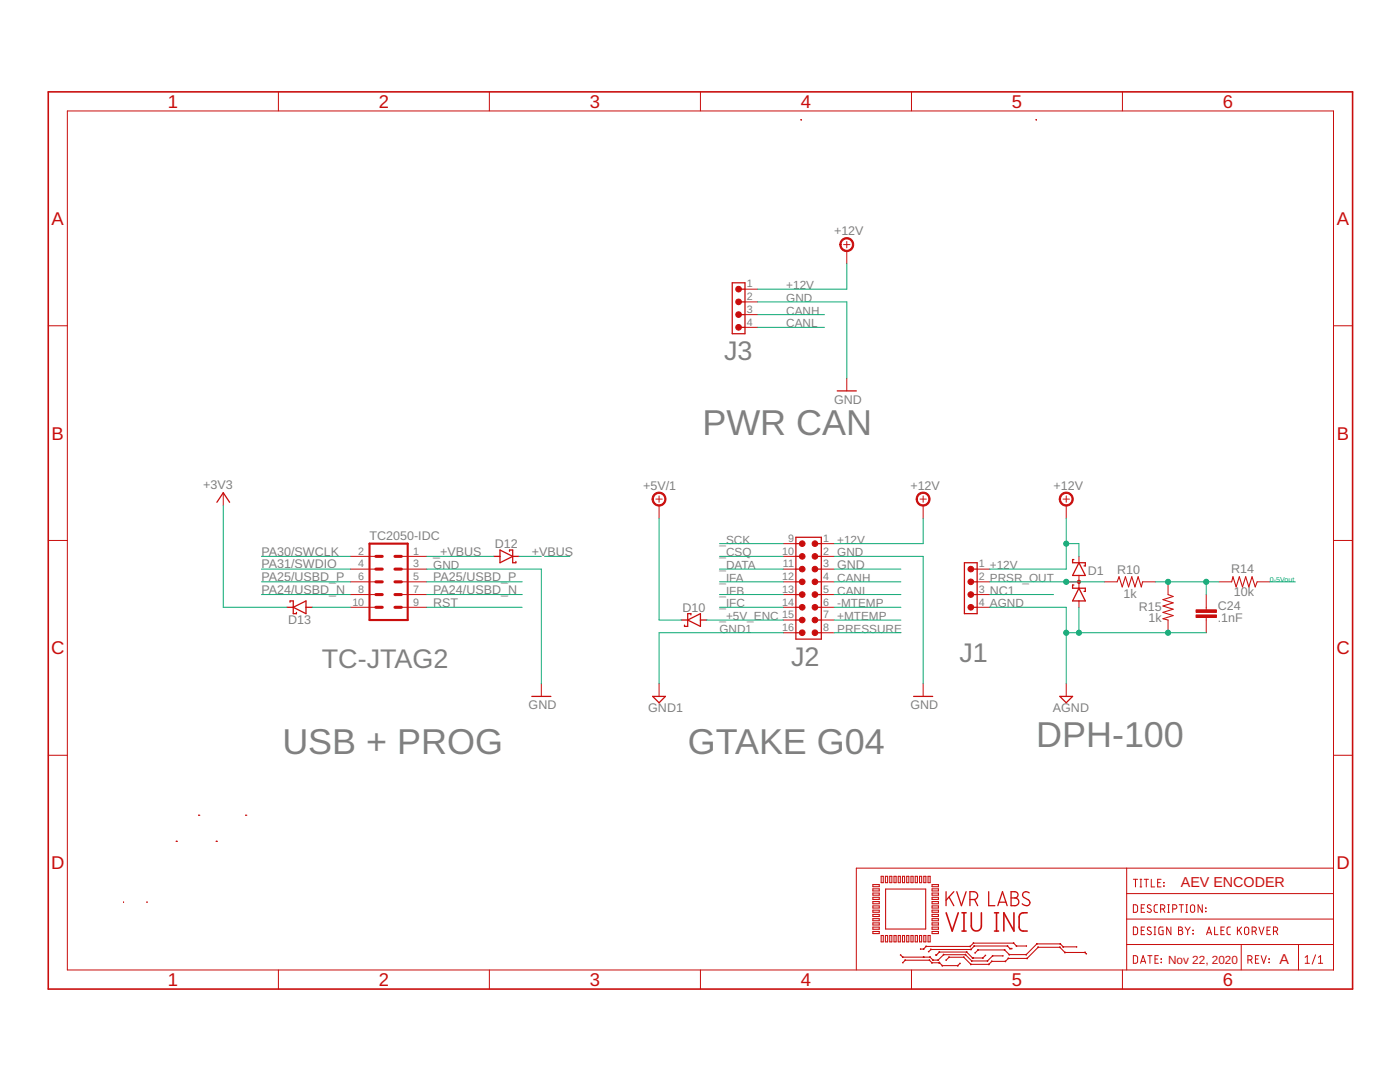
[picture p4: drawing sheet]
<svg xmlns="http://www.w3.org/2000/svg" width="279mm" height="216mm" viewBox="0 0 279 216" stroke-linecap="round" stroke-linejoin="round" font-family="sans-serif">
<path d="M73.7 108.5h7.7v15.2h-7.7z" fill="none" stroke="#c90d0c" stroke-width=".42"/>
<path d="M75 116.1h1.3M75 113.6h1.3M75 111h1.3M75 118.6h1.3M78.8 116.1h1.3M78.8 113.6h1.3M78.8 111h1.3M78.8 118.6h1.3M75 121.2h1.3M78.8 121.2h1.3" fill="none" stroke="#c90d0c" stroke-width=".61"/>
<g fill="none" stroke="#c90d0c" stroke-width=".2">
<path d="M55.6 18.3v3.8M97.7 18.3v3.8M139.8 18.3v3.8M181.9 18.3v3.8M224 18.3v3.8M13.4 22.1h252.7v171.4h-252.7zM148.7 57.7h2.5M168.4 48.8h1.2M169 48.2v1.2M169 50.1v2.5M9.6 65h3.8M148.7 60.2h2.5"/>
<path d="M148.7 62.8h2.5M148.7 65.3h2.5M169 75.5v2.5M266.1 65h3.8M44.6 98.3v2.6M130.9 99.6h1.3M131.5 99v1.2M183.6 99.6h1.3M184.2 99v1.2M212.2 99.6h1.2M212.8 99v1.2M9.6 107.8h3.8"/>
<path d="M69.9 111h5.1M69.9 113.6h5.1M69.9 116.1h5.1M69.9 118.6h5.1M80.1 111h5.1M80.1 113.6h5.1M80.1 116.1h5.1M80.1 118.6h5.1M131.5 100.9v2.5M156.3 111h2.5M156.3 113.6h2.5M156.3 116.1h2.5"/>
<path d="M156.3 118.6h2.5M156.3 108.5h2.5M163.9 111h2.6M163.9 113.6h2.6M163.9 116.1h2.6M163.9 118.6h2.6M163.9 108.5h2.6M184.2 100.9v2.5M195 113.6h2.5M195 116.1h2.5M195 118.6h2.5M212.8 116.1h2.5"/>
<path d="M212.8 100.9v2.5M215.3 111v1.3M215.3 114.8v2.6M215.3 119.9v1.3M220.4 116.1h2.5M228 116.1h2.6M233.1 116.1v2.5M240.7 118.6v3.1M243.3 116.1h2.5M250.9 116.1h2.5M266.1 107.8h3.8M69.9 121.2h5.1"/>
<path d="M80.1 121.2h5.1M108 136.4v2.6M131.5 136.4v2.6M156.3 121.2h2.5M156.3 123.7h2.5M156.3 126.3h2.5M163.9 121.2h2.6M163.9 123.7h2.6M163.9 126.3h2.6M184.2 136.4v2.6M195 121.2h2.5M212.8 136.4v2.6"/>
<path d="M233.1 123.7v2.6M240.7 123.2v3.1M9.6 150.7h3.8M266.1 150.7h3.8M224.9 173.2v20.3M224.9 178.3h41.2M226.2 175.5h.8M226.6 175.5v1.5M227.5 175.5h.4M227.5 177h.4M227.7 175.5v1.5M228.3 175.5h.9"/>
<path d="M228.8 175.5v1.5M229.8 175.5v1.5h.6M231 176.1h.5M231.7 175.5h-.7v1.5h.7M232.2 176.1l.1 .1zM232.2 176.8h.1zM266.1 173.2h-95.2v20.3M55.6 193.5v3.9M97.7 193.5v3.9M139.8 193.5v3.9M181.9 193.5v3.9M224 193.5v3.9"/>
<path d="M224.9 188.5h41.2M224.9 183.4h41.2M226.2 190.7h.6l.2 .2v1.1l-.2 .2h-.6zM226.2 185h.6l.2 .2v1l-.2 .3h-.6zM226.2 180.5l.6 .1 .2 .2v1l-.2 .2-.6 .1zM227.6 192.2l.5-1.5 .5 1.5M227.8 191.8h.7M227.8 185.7h.5M227.8 181.2h.5M228.4 185h-.6v1.5h.6M228.4 180.5h-.6v1.6h.6M229.1 190.7h.8"/>
<path d="M229.5 190.7v1.5M229.7 185.1a.4 .4 0 0 0-.5-.1 .4 .4 0 0 0-.2 .5l.6 .4a.41 .41 0 0 1 0 .6 .41 .41 0 0 1-.7-.2M229.7 180.7a.4 .4 0 0 0-.5-.1 .4 .4 0 0 0-.2 .5l.6 .3a.41 .41 0 0 1 0 .7 .41 .41 0 0 1-.7-.3M230.3 185h.4M230.3 186.5h.4M230.5 185v1.5M230.5 191.4h.5M231 180.5l-.5 .1-.2 .3 .1 .9 .1 .2 .5 .1M231.2 190.7h-.7v1.5h.7M231.6 181.4h.5a.42 .42 0 0 0 .4-.4 .42 .42 0 0 0-.4-.5h-.5v1.6M231.7 191.3l.1 .1zM231.7 192l.1 .1z"/>
<path d="M232.1 185h-.6l-.2 .2v1l.2 .3h.6v-.8h-.2M232.1 181.4l.4 .7M233 180.5h.4M233 182.1h.4M233.2 180.5v1.6M233.7 185v1.5l-.9-1.5v1.5M234 181.4h.5a.42 .42 0 0 0 .4-.4 .42 .42 0 0 0-.4-.5h-.5v1.6M235.2 185l.7 .1v.4l-.3 .2a.42 .42 0 0 1 .5 .4 .42 .42 0 0 1-.5 .4h-.4zM235.2 185.7h.4M235.3 180.5h.9M235.8 180.5v1.6M236.5 185l.5 .7"/>
<path d="M236.7 180.5h.3M236.7 182.1h.3M236.8 180.5v1.6M237 185.7v.8M237.5 185l-.5 .7M237.7 180.7l.3-.2 .3 .2 .1 .9a.42 .42 0 0 1-.4 .5 .42 .42 0 0 1-.4-.5zM238.1 185.6v.1zM238.1 186.3v.1zM239.9 180.5v1.6l-.8-1.6v1.6M240.6 181.2l.1 .1zM240.6 181.8l.1 .1zM240.8 186.5l.5-1.5 .5 1.5"/>
<path d="M240.9 186.1h.8M242.4 185v1.5h.7M243.7 185.7h.5M244.3 185h-.6v1.5h.6M245.6 185h-.5l-.2 .3v1l.2 .2h.5M247 185v1.5M247.3 185.6l.5 .9M247.7 188.5v5M247.8 185l-.8 .9M248.5 185.1l.3-.1 .3 .1 .1 1a.42 .42 0 0 1-.4 .4 .42 .42 0 0 1-.4-.4zM249 191.5h.5a.42 .42 0 0 0 .4-.4 .42 .42 0 0 0-.4-.4h-.5v1.5M249.6 191.5l.3 .7"/>
<path d="M249.9 185.8h.4a.42 .42 0 0 0 .4-.4 .42 .42 0 0 0-.4-.4h-.4v1.5M250.4 185.8l.3 .7M250.5 191.4h.6M251.2 190.7h-.7v1.5h.7M251.2 185l.6 1.5 .5-1.5M251.7 190.7l.5 1.5 .5-1.5M252.9 185.7h.5M253.2 191.3l.1 .1zM253.2 192l.1 .1zM253.5 185h-.6v1.5h.6M254.1 185.8h.5a.42 .42 0 0 0 .4-.4 .42 .42 0 0 0-.4-.4h-.5v1.5M254.7 185.8l.3 .7"/>
<path d="M259.1 188.5v5M260.5 192.2h.8M260.5 191l.4-.3v1.5M262.6 190.5l-.7 1.9M263.1 192.2h.9M263.1 191l.4-.3v1.5"/>
</g>
<g fill="none" stroke="#c90d0c" stroke-width=".25">
<path d="M146.1 56.4h2.6v10.2h-2.6zM147.4 57.7h1.3M147.4 60.2h1.3M147.4 62.8h1.3M147.4 65.3h1.3M167.1 78h3.8M43.3 100.2l1.3-1.9 1.2 1.9M98.5 111h1.3M99.8 109.7l2.5 1.3-2.5 1.3zM101.7 110v-.3h.6v2.6h.7v-.3M102.3 111h1.3M158.8 113.6h1.3"/>
<path d="M158.8 116.1h1.3M158.8 118.6h1.3M158.8 107.2h5.1v20.3h-5.1zM158.8 108.5h1.3M158.8 111h1.3M162.6 113.6h1.3M162.6 116.1h1.3M162.6 118.6h1.3M162.6 108.5h1.3M162.6 111h1.3M192.5 112.3h2.5v10.1h-2.5zM193.7 113.6h1.3"/>
<path d="M193.7 116.1h1.3M193.7 118.6h1.3M214.3 111.7h-.2v.6h2.5v.6h-.3M214.3 116.7h-.2v.7h2.5v.6h-.3M215.3 117.4l1.3 2.5h-2.5zM215.3 112.3l1.3 2.5h-2.5zM57.3 121.2h1.2M57.9 120.2v-.3h.6v2.5h.7v-.2M58.5 121.2l2.6-1.3v2.5zM61.1 121.2h1.2M106.1 139h3.8M130.3 139h2.5l-1.3 1.2z"/>
<path d="M136 123.7h1.2M137.2 123.7l2.6-1.3v2.6zM137.9 122.7v-.3h-.7v2.6h-.6v-.3M139.8 123.7h1.3M158.8 121.2h1.3M158.8 123.7h1.3M158.8 126.3h1.3M162.6 121.2h1.3M162.6 123.7h1.3M162.6 126.3h1.3M182.3 139h3.8M193.7 121.2h1.3"/>
<path d="M211.5 139h2.6l-1.3 1.2zM188.8 177.9v2.8M189.4 179l1 1.7M190.4 177.9l-1.6 1.7M190.9 177.9l1 2.8 .9-2.8M193.6 179.5a1.36 1.36 0 0 0 1.3-.3 .78 .78 0 0 0 .1-.8 .78 .78 0 0 0-.6-.5h-.8v2.8M194.5 179.5l.6 1.2M197.3 177.9v2.8h1.2M201.8 177.9h.7a.62 .62 0 0 1 .7 .7 .62 .62 0 0 1-.7 .6 .77 .77 0 0 1 .8 .7 .77 .77 0 0 1-.8 .8h-.7zM201.8 179.2h.7M205.4 178.2a.7 .7 0 0 0-1-.2 .7 .7 0 0 0 0 1.1l.8 .5a.67 .67 0 0 1 .2 .9 .67 .67 0 0 1-1 .1l-.4-.3M199.1 180.7l1-2.8 .9 2.8"/>
<path d="M199.4 180h1.4"/>
</g>
<g fill="#c90d0c" stroke="#c90d0c" stroke-width=".2">
<path d="M183.2 98.6a1.4 1.4 0 0 1 2.2 .2 1.4 1.4 0 0 1-.8 2.1 1.4 1.4 0 0 1-1.8-1.3h.3a1.14 1.14 0 0 1 1.7-.9 1.14 1.14 0 0 1 .1 1.9 1.14 1.14 0 0 1-1.8-.7v-.3h-.3z" fill-rule="evenodd"/>
<path d="M211.8 98.6a1.4 1.4 0 0 1 2.2 .3 1.4 1.4 0 0 1-.8 2 1.4 1.4 0 0 1-1.8-1.3h.2a1.15 1.15 0 0 1 1.7-1.1 1.15 1.15 0 0 1 .2 1.9 1.15 1.15 0 0 1-1.8-.5l-.1-.3h-.2z" fill-rule="evenodd"/>
<path d="M130.5 98.6a1.39 1.39 0 0 1 2.2 .3 1.39 1.39 0 0 1-.8 2 1.39 1.39 0 0 1-1.8-1.3h.3a1.15 1.15 0 0 1 1.6-1.1 1.15 1.15 0 0 1 .3 1.9 1.15 1.15 0 0 1-1.9-.5v-.3h-.3z" fill-rule="evenodd"/>
<path d="M168 47.9a1.39 1.39 0 0 1 2.2 .2 1.39 1.39 0 0 1-.8 2.1 1.39 1.39 0 0 1-1.8-1.4h.3a1.14 1.14 0 0 1 1.6-.9 1.14 1.14 0 0 1 .2 1.9 1.14 1.14 0 0 1-1.8-.7v-.3h-.3z" fill-rule="evenodd"/>
<circle cx="193.7" cy="113.6" r=".57"/>
<circle cx="193.7" cy="116.1" r=".57"/>
<circle cx="193.7" cy="118.6" r=".57"/>
<circle cx="193.7" cy="121.2" r=".57"/>
<circle cx="160.1" cy="108.5" r=".56"/>
<circle cx="162.6" cy="108.5" r=".56"/>
<circle cx="160.1" cy="111" r=".56"/>
<circle cx="162.6" cy="111" r=".56"/>
<circle cx="160.1" cy="113.6" r=".56"/>
<circle cx="162.6" cy="113.6" r=".56"/>
<circle cx="160.1" cy="116.1" r=".56"/>
<circle cx="162.6" cy="116.1" r=".56"/>
<circle cx="160.1" cy="118.6" r=".56"/>
<circle cx="162.6" cy="118.6" r=".56"/>
<circle cx="160.1" cy="121.2" r=".56"/>
<circle cx="162.6" cy="121.2" r=".56"/>
<circle cx="160.1" cy="123.7" r=".56"/>
<circle cx="162.6" cy="123.7" r=".56"/>
<circle cx="160.1" cy="126.2" r=".57"/>
<circle cx="162.6" cy="126.2" r=".57"/>
<circle cx="215.3" cy="116.1" r=".33"/>
<circle cx="147.4" cy="57.7" r=".57"/>
<circle cx="147.4" cy="60.2" r=".57"/>
<circle cx="147.4" cy="62.8" r=".57"/>
<circle cx="147.4" cy="65.3" r=".57"/>
</g>
<g fill="none" stroke="#c90d0c" stroke-width=".21">
<path d="M159.9 23.9h.1M159.9 23.9v.1M206.8 23.9h.1M206.8 23.9h-.1M206.8 23.9v.1M222.9 116.1l.4-1 .7 2 .6-2 .6 2 .7-2 .6 2 .6-2 .7 2 .2-1M233.1 118.6l1 .4-2 .7 2 .6-2 .6 2 .7-2 .6 2 .6-2 .7 1 .2M245.8 116.1l.3-1 .6 2 .6-2 .7 2 .6-2 .6 2 .7-2 .6 2 .4-1M35.2 167.9h.1M39.7 162.7h.1M43.1 167.9h.1M43.2 167.9h.1"/>
<path d="M49 162.7h.1M49.1 162.7h.1M174.2 176.5h1.3v.4h-1.3zM174.2 177.4h1.3v.4h-1.3zM174.2 178.2h1.3v.4h-1.3zM174.2 179h1.3v.5h-1.3zM174.2 179.9h1.3v.4h-1.3zM175.9 174.9h.4v1.2h-.4zM176.7 174.9h.4v1.2h-.4zM176.7 177.4h8v8h-8zM177.6 174.9h.4v1.2h-.4zM178.4 174.9h.4v1.2h-.4z"/>
<path d="M179.3 174.9h.4v1.2h-.4zM180.1 174.9h.4v1.2h-.4zM181 174.9h.4v1.2h-.4zM181.8 174.9h.4v1.2h-.4zM182.6 174.9h.5v1.2h-.5zM183.5 174.9h.4v1.2h-.4zM184.4 174.9h.4v1.2h-.4zM185.2 174.9h.4v1.2h-.4zM186 178.2h1.3v.4h-1.3zM186 176.5h1.3v.4h-1.3zM186 177.4h1.3v.4h-1.3zM186 179h1.3v.5h-1.3z"/>
<path d="M186 179.9h1.3v.4h-1.3zM24.7 180h.1M29.3 180h.1M174.2 183.3h1.3v.4h-1.3zM174.2 180.8h1.3v.4h-1.3zM174.2 181.6h1.3v.4h-1.3zM174.2 182.5h1.3v.4h-1.3zM174.2 184.1h1.3v.5h-1.3zM174.2 185h1.3v.4h-1.3zM174.2 185.9h1.3v.4h-1.3zM175.9 186.7h.4v1.2h-.4zM176.7 186.7h.4v1.2h-.4z"/>
<path d="M177.6 186.7h.4v1.2h-.4zM178.4 186.7h.4v1.2h-.4zM179.3 186.7h.4v1.2h-.4zM179.7 190.6l.5 .4h5.4l.6 .6h1l1.1-1.1h4.4l1.2 1.2h3.2l1-1h2M179.8 190.5l-.1 .1M180.1 186.7h.4v1.2h-.4zM180.1 192l.1 .1M180.2 190.9v.2M180.2 192.1l.5-.5h4.8l.5 .5h1.5l.6 .6h3l.5-.5M180.2 190.9l-.1 .2M180.6 191.6h.1M180.7 191.5v.2"/>
<path d="M181 186.7h.4v1.2h-.4zM181.8 186.7h.4v1.2h-.4zM182.6 186.7h.5v1.2h-.5zM183.5 186.7h.4v1.2h-.4zM183.7 189.3v.1M184.3 189.3l.1 .1M184.3 190.9v.2l.1-.2-.1 .2M184.3 189.3v.1M184.3 190.9v.2M184.4 186.7h.4v1.2h-.4zM184.9 188.9l-.1-.1v.1M185.2 186.7h.4v1.2h-.4z"/>
<path d="M185.3 189.8l.1 .1M185.4 191.6l.1-.1v.2M185.6 190.9v.2M185.7 190.9l-.2 .1M185.7 189.4l.1 .1M185.8 189.4v.1M186 192v.2M186 183.3h1.3v.4h-1.3zM186 180.8h1.3v.4h-1.3zM186 181.6h1.3v.4h-1.3zM186 182.5h1.3v.4h-1.3zM186 184.1h1.3v.5h-1.3z"/>
<path d="M186 185h1.3v.4h-1.3zM186 185.9h1.3v.4h-1.3zM186 192.1l-.1 .1M186.2 191.5v.2M186.2 191.5v.1M186.8 190.5v.1M186.8 190.5l.1 .1M186.9 190.5v.1M187.3 191.6l-.1-.1v.2M187.4 192.1l.1 .1M187.4 189.9l.1 .1M187.4 192l.1 .1"/>
<path d="M187.5 192.1h-.1M187.5 189.9v.1M187.5 192.2v-.2l-.1 .2M187.5 190h5.4l1.2 1.2h2l.6-.6M187.5 190l-.7 .6M188.1 192.6l-.1 .1 .1-.1M188.3 190.4l.1 .1M188.3 190.4v.2M188.8 191.5l.1 .1M189.4 191v.1M189.4 190.9v.2M191.1 192.6l.1 .1"/>
<path d="M191.1 192.6v.1M191.5 192.2l.1 .1M192.3 190.9v.2M192.4 191l-.1 .1M192.7 190.4v.2M192.7 190.4l-.1 .1M192.9 189.9v.1M193 189.9l-.1 .1M193.6 188.8v.1v-.1M193.7 192.5l.1-.1v.1M193.7 189.4l.1 .1M193.8 189.4v.1"/>
<path d="M193.9 191.7v.1M194 191.7l-.1 .1M194.1 191.1v.1M194.1 191.1l.1 .1zM194.1 191.2l.1-.1-.1 .1M194.2 188.2h.1M194.3 188.1v.2M194.4 188.7l.1 .1M194.4 188.7v.1M194.6 190.1v.1M195.2 189.6v-.1v.1M196.1 191.1l.1 .1"/>
<path d="M196.1 191.1v.1M196.6 190.6l.1 .1M197 191.7l.1 .1M197.1 191.7v.1M197.3 192.4l.1 .1M197.3 192.4v.1M197.9 191.8l.1 .1M197.9 191.8v.1M198.1 190.8v-.1v.1M200.1 190.7v.1M200.5 189.5v.1M200.5 189.5l-.1 .1"/>
<path d="M200.7 191.9l-.1-.1v.1M201.1 188.7v.1M201.1 188.7l-.1 .1M201.2 191.2l.1 .1M201.2 191.2v.1M201.4 190.4v.1M201.5 190.4l-.1 .1M201.6 189.2v.2M201.6 189.2l-.1 .1M201.9 189.2v.2M201.9 189.3h-.3l-.5-.5h-6.7l-.6 .7h-8l-.4 .4M202.3 188.1v.2"/>
<path d="M202.3 188.2h-.1M202.9 188.7v.1M202.9 188.7l-.1 .1M204.7 190.4l.2 .1M204.8 188.7v.1M204.8 190.4v.1M204.8 188.8h-1.9l-.6-.6h-8l-.7 .6h-8.8l-.5 .6h-.6M205 191.3l-.1-.1 .1 .1M206.9 188.4v-.1l.1 .1M207.1 189l.1 .1M207.2 189v.1M207.2 189l-2.2 2.2h-3.8l-.6 .6h-2.7l-.6 .6h-3.5l-1.5-1.4h-2.9l-.6 .6"/>
<path d="M207.2 189h4.3l1 1.1h4l.3 .2M211.5 189v.1l.1-.1M211.6 188.3v.1M212.2 188.9v.1M212.5 190v.1M212.6 190l-.1 .1M214.8 188.9v.1M214.8 188.9h-2.6l-.6-.6h-4.7l-2.1 2.2h-3.4l-.9-1h-5.3l-.6 .6M216.5 190v.1M216.6 190l-.1 .1M216.8 190.3l-.1 .1"/>
</g>
<g fill="#c90d0c" stroke="#c90d0c" stroke-width=".2">
<path d="M238.7 122.7h4.1v.5h-4.1z"/>
<path d="M238.7 121.7h4.1v.5h-4.1z"/>
</g>
<path d="M9.6 18.3h260.3v179.1h-260.3zM188.8 182.1l1.2 3.7 1.2-3.7M192 185.8h.8M192 182.1h.8M192.4 182.1v3.7M193.8 182.1v2.7a1.01 1.01 0 0 0 1 1 1.01 1.01 0 0 0 1.1-1v-2.7M198.5 185.8h.8M198.5 182.1h.8M198.9 182.1v3.7M202.4 182.1v3.7l-2.1-3.7v3.7M205 182.1l-1.1 .1a.8 .8 0 0 0-.5 .8v2l.2 .5a1.43 1.43 0 0 0 1.4 .3" fill="none" stroke="#c90d0c" stroke-width=".32"/>
<g fill="none" stroke="#0dab76" stroke-width=".2">
<path d="M169 52.6v5.1h-17.8M151.2 60.2h17.8v15.3M151.2 62.8h13.3M151.2 65.3h13.3M44.6 100.9v20.3h12.7M52.2 111h17.7M52.2 113.6h17.7M52.2 118.6h17.7M52.2 116.1h17.7M85.2 111h13.3M85.2 113.6h22.8v22.8M85.2 118.6h19"/>
<path d="M85.2 116.1h19M103.6 111h4.4M108.7 111h5M131.5 103.4v20.3h4.5M143.6 111h12.7M143.6 113.6h12.7M143.6 118.6h12.7M143.6 116.1h12.7M143.6 108.5h12.7M166.5 111h17.7v25.4M166.5 113.6h13.3M166.5 118.6h13.3"/>
<path d="M166.5 116.1h13.3M184.2 103.4v5.1h-17.7M197.5 118.6h12.7M197.5 116.1h22.9M212.8 103.4v10.2h-15.3M212.8 108.5h2.5v2.5M230.6 116.1h12.7M240.7 116.1v2.5M253.4 116.1h5.1M62.3 121.2h7.6M85.2 121.2h19M141.1 123.7h15.2"/>
<path d="M143.6 121.2h12.7M156.3 126.3h-24.8v10.1M166.5 121.2h13.3M166.5 126.3h13.3M166.5 123.7h13.3M197.5 121.2h15.3v15.2M212.8 126.3h27.9M215.3 121.2v5.1"/>
</g>
<g fill="#0dab76" stroke="#0dab76" stroke-width=".2">
<circle cx="212.8" cy="108.5" r=".51"/>
<circle cx="233.1" cy="116.1" r=".51"/>
<circle cx="240.7" cy="116.1" r=".51"/>
<circle cx="212.8" cy="116.1" r=".51"/>
<circle cx="233.1" cy="126.3" r=".51"/>
<circle cx="215.3" cy="126.3" r=".51"/>
<circle cx="212.8" cy="126.3" r=".51"/>
</g>
<g font-size="7.2" fill="#808080">
<text x="140.2" y="86.9">PWR CAN</text>
<text x="206.8" y="149.1">DPH-100</text>
<text x="56.4" y="150.4">USB + PROG</text>
<text x="137.3" y="150.4">GTAKE G04</text>
</g>
<g font-size="5.4" fill="#808080">
<text x="144.5" y="71.7">J3</text>
<text x="64.2" y="133.4">TC-JTAG2</text>
<text x="157.9" y="133">J2</text>
<text x="191.5" y="132.1">J1</text>
</g>
<g font-size="3.7" fill="#c90d0c">
<text x="33.5" y="21.5">1</text>
<text x="75.6" y="21.5">2</text>
<text x="117.7" y="21.5">3</text>
<text x="159.8" y="21.5">4</text>
<text x="201.9" y="21.5">5</text>
<text x="244.1" y="21.5">6</text>
<text x="10.3" y="44.9">A</text>
<text x="266.8" y="44.9">A</text>
<text x="10.3" y="87.7">B</text>
<text x="266.8" y="87.7">B</text>
<text x="10.2" y="130.6">C</text>
<text x="266.7" y="130.6">C</text>
<text x="10.2" y="173.4">D</text>
<text x="266.7" y="173.4">D</text>
<text x="33.5" y="196.7">1</text>
<text x="75.6" y="196.7">2</text>
<text x="117.7" y="196.7">3</text>
<text x="159.8" y="196.7">4</text>
<text x="201.9" y="196.7">5</text>
<text x="244.1" y="196.7">6</text>
</g>
<g font-size="2.9" fill="#c90d0c">
<text x="235.7" y="177">AEV ENCODER</text>
<text x="255.3" y="192.3">A</text>
</g>
<g font-size="2.5" fill="#808080">
<text x="166.4" y="46.9">+12V</text>
<text x="166.4" y="80.5">GND</text>
<text x="40.5" y="97.6">+3V3</text>
<text x="128.4" y="97.7">+5V/1</text>
<text x="181.7" y="97.7">+12V</text>
<text x="210.3" y="97.7">+12V</text>
<text x="73.8" y="107.7">TC2050-IDC</text>
<text x="52.2" y="110.9">PA30/SWCLK</text>
<text x="52.2" y="113.4">PA31/SWDIO</text>
<text x="86.5" y="110.9">_+VBUS</text>
<text x="98.8" y="109.4">D12</text>
<text x="106.1" y="111">+VBUS</text>
<text x="167.1" y="113.6">GND</text>
<text x="52.2" y="118.5">PA24/USBD_N</text>
<text x="52.2" y="116">PA25/USBD_P</text>
<text x="86.5" y="118.5">PA24/USBD_N</text>
<text x="86.5" y="116">PA25/USBD_P</text>
<text x="197.6" y="118.6">NC1</text>
<text x="217.1" y="114.8">D1</text>
<text x="223" y="114.6">R10</text>
<text x="224.2" y="119.4">1k</text>
<text x="245.7" y="114.3">R14</text>
<text x="246.2" y="119">10k</text>
<text x="57.5" y="124.6">D13</text>
<text x="86.5" y="121.1">RST</text>
<text x="136.2" y="122.1">D10</text>
<text x="227.3" y="121.9">R15</text>
<text x="229.2" y="124.1">1k</text>
<text x="243" y="124.1">.1nF</text>
<text x="243" y="121.8">C24</text>
<text x="105.5" y="141.5">GND</text>
<text x="129.4" y="142.1">GND1</text>
<text x="181.7" y="141.5">GND</text>
<text x="210.1" y="142.1">AGND</text>
</g>
<g font-size="2.3" fill="#808080">
<text x="156.9" y="57.7">+12V</text>
<text x="156.9" y="60.2">GND</text>
<text x="156.9" y="62.8">CANH</text>
<text x="156.9" y="65.3">CANL</text>
<text x="86.5" y="113.6">GND</text>
<text x="143.6" y="113.6">_DATA</text>
<text x="143.6" y="111">_CSQ</text>
<text x="143.6" y="108.5">_SCK</text>
<text x="143.6" y="118.6">_IFB</text>
<text x="143.6" y="116.1">_IFA</text>
<text x="143.6" y="121.2">_IFC</text>
<text x="143.6" y="123.7">_+5V_ENC 15</text>
<text x="143.6" y="126.3">GND1</text>
</g>
<text font-size="2.3" fill="#c90d0c" x="233.1" y="192.3">Nov 22, 2020</text>
<g font-size="2.1" fill="#808080">
<text x="149" y="57.3">1</text>
<text x="149" y="59.9">2</text>
<text x="149" y="62.4">3</text>
<text x="149" y="65">4</text>
<text x="71.5" y="110.7">2</text>
<text x="71.5" y="113.2">4</text>
<text x="82.4" y="110.7">1</text>
<text x="82.4" y="113.2">3</text>
<text x="156.1" y="110.7">10</text>
<text x="156.3" y="113.2">11</text>
<text x="157.3" y="108.1">9</text>
<text x="164.3" y="108.1">1 +12V</text>
<text x="164.3" y="110.7">2 GND</text>
<text x="164.3" y="113.2">3</text>
<text x="195.4" y="113.2">1 +12V</text>
<text x="71.5" y="115.7">6</text>
<text x="71.5" y="118.3">8</text>
<text x="82.4" y="115.7">5</text>
<text x="82.4" y="118.3">7</text>
<text x="156.1" y="115.7">12</text>
<text x="156.1" y="118.3">13</text>
<text x="164.3" y="115.7">4 CANH</text>
<text x="164.3" y="118.3">5 CANL</text>
<text x="195.4" y="115.7">2 PRSR_OUT</text>
<text x="195.4" y="118.3">3</text>
<text x="70.3" y="120.8">10</text>
<text x="82.4" y="120.8">9</text>
<text x="156.1" y="120.8">14</text>
<text x="156.1" y="125.9">16</text>
<text x="164.3" y="120.8">6 -MTEMP</text>
<text x="164.3" y="123.4">7 +MTEMP</text>
<text x="164.3" y="125.9">8 PRESSURE</text>
<text x="195.4" y="120.8">4 AGND</text>
</g>
<text font-size="1.4" fill="#0dab76" x="253.4" y="116.1">0-5Vout</text>
</svg>
